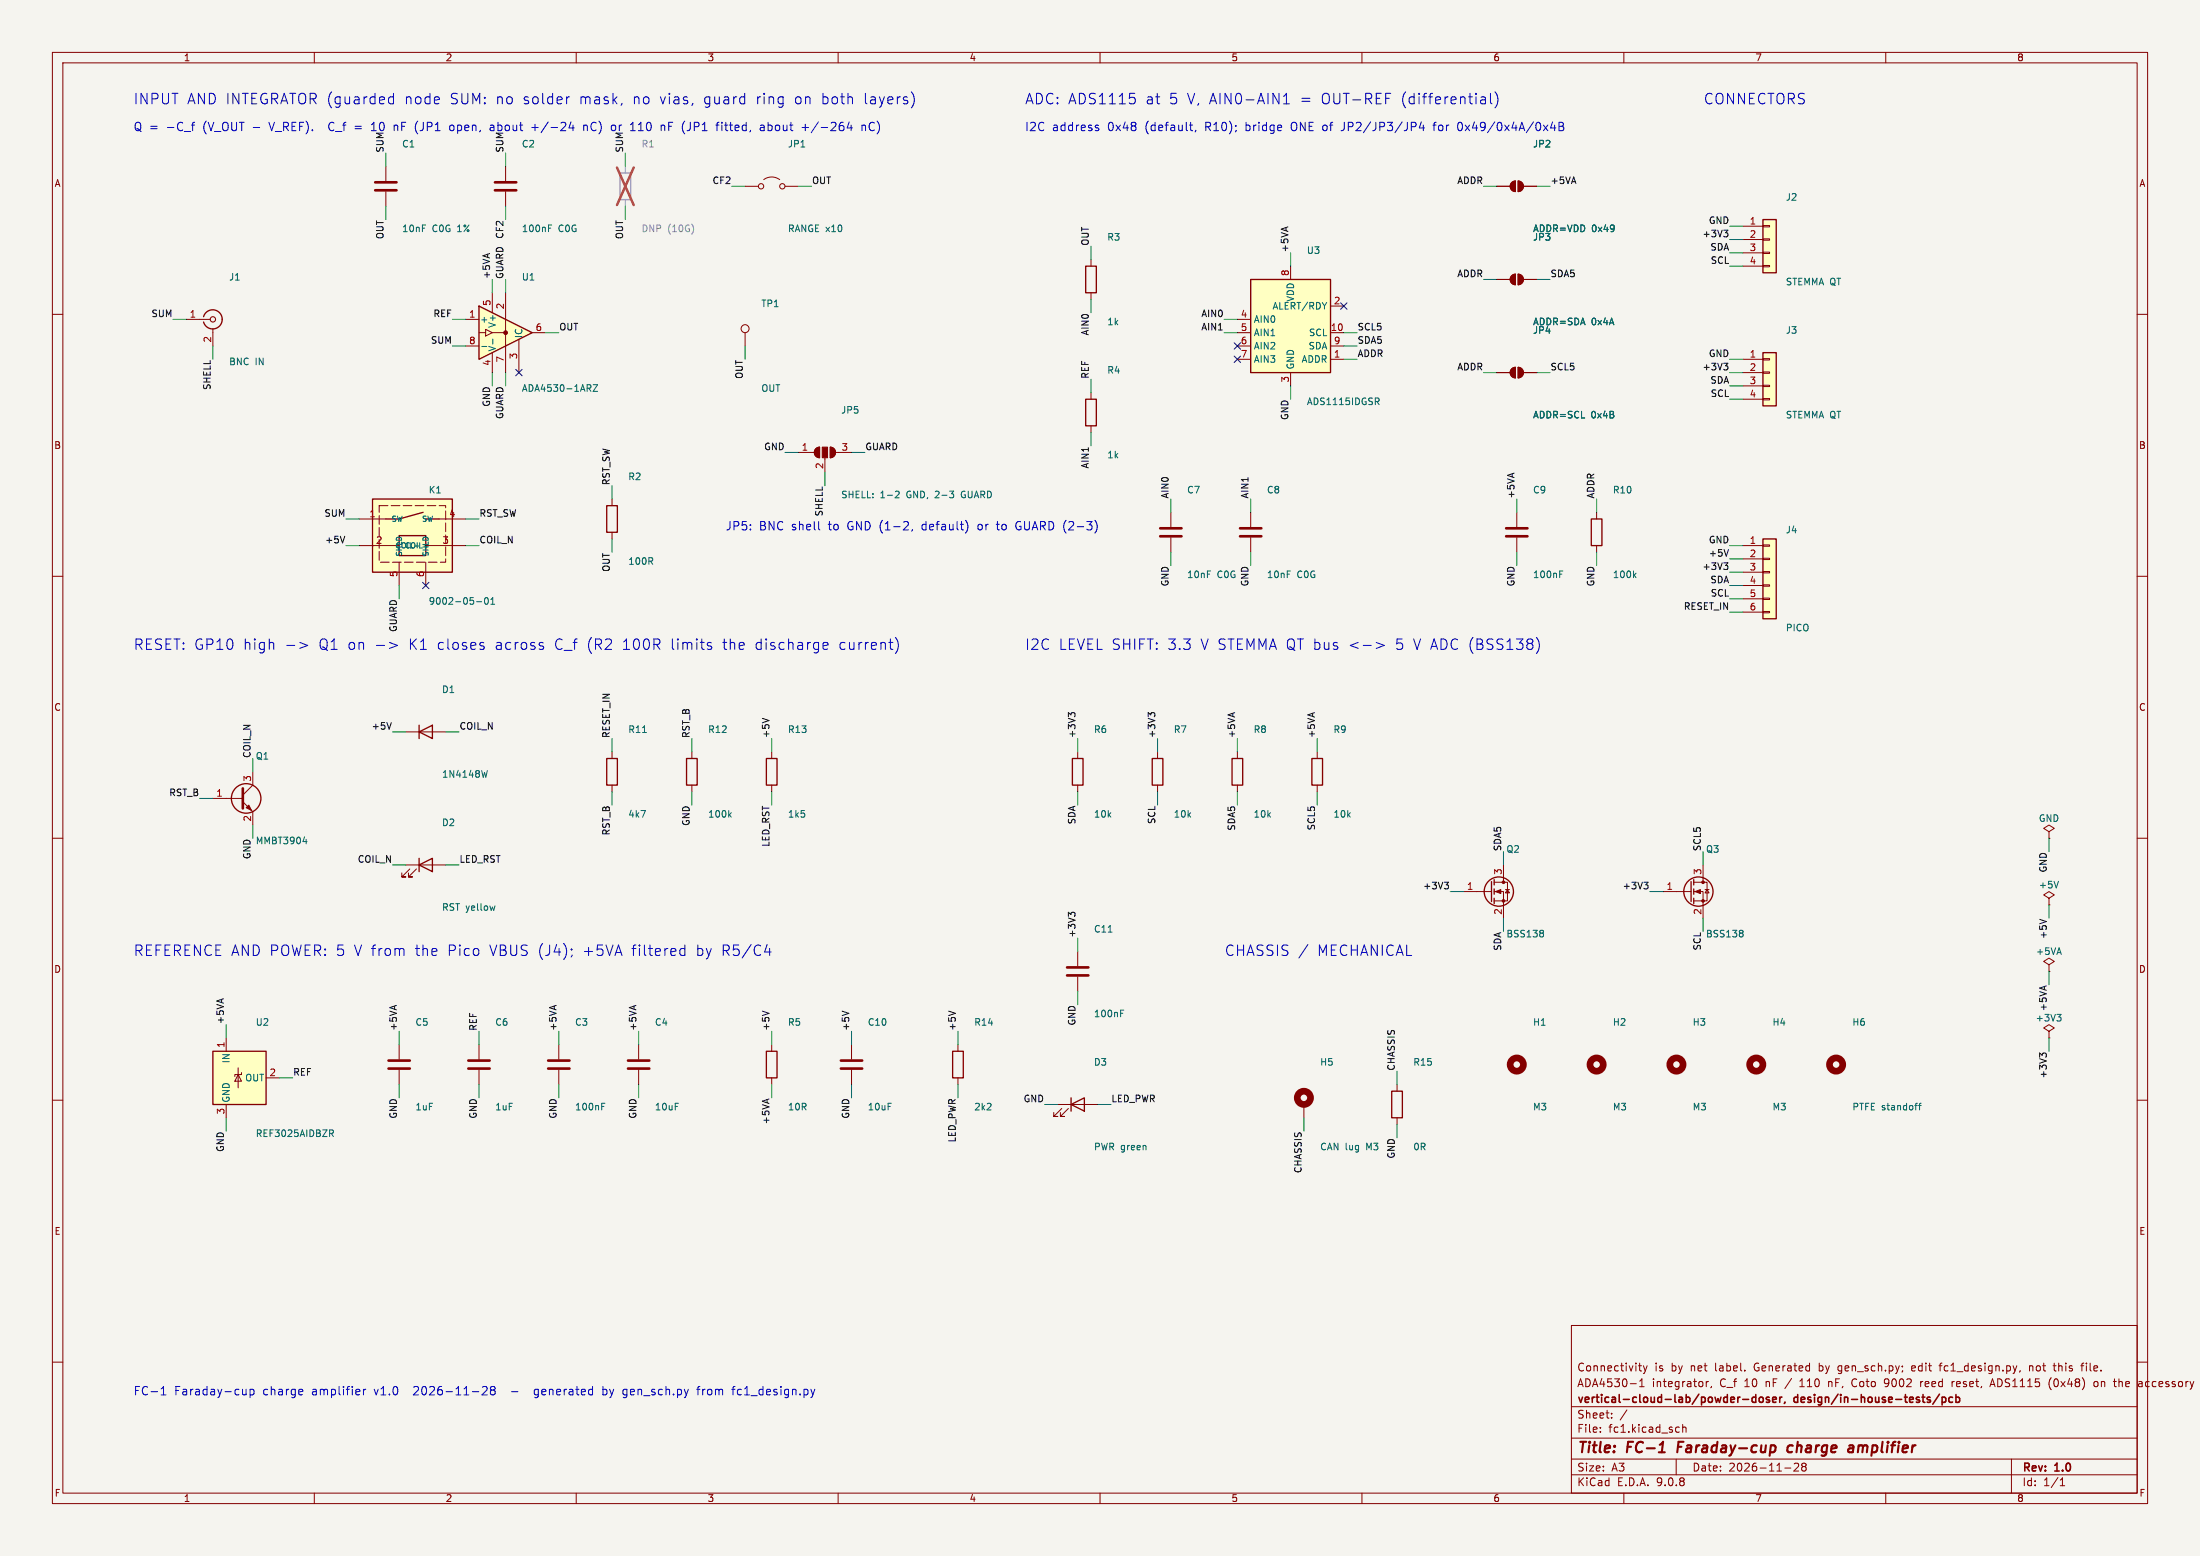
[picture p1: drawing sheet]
<svg xmlns="http://www.w3.org/2000/svg" width="420mm" height="297mm" viewBox="0 0 420 297" stroke-linecap="round" stroke-linejoin="round" font-family="sans-serif">
<path d="M0 0h420v297h-420z" fill="#f5f4ef" stroke="#f5f4ef" stroke-width=".19"/>
<g fill="none" stroke="#840000" stroke-width=".19">
<path d="M10 10h400v277h-400zM12 12h396v273h-396zM60 10v2M110 10v2M160 10v2M210 10v2M260 10v2M310 10v2M360 10v2M10 60h2M408 60h2M10 110h2"/>
<path d="M408 110h2M10 160h2M408 160h2M10 210h2M408 210h2M300 253h108v32h-108zM10 260h2M300 278.5h108M300 274.5h108M300 268.5h108M305.5 273.2v.2M305.5 272.5v.1"/>
<path d="M307.7 270.5v.2M307.7 269.8v.1M310.6 269.1l-1.3 1.9M311.2 264.1h1.2M312.8 260.7h.6M313 261.5l.4 .2M313 264.7h.9M313 263.6l.4-.4v1.5M313.7 260.7l.4 1M314.1 261.7l-.4 .5M314.4 260.7l-.3 1M320 278.5v3"/>
<path d="M320.2 272.4l.4 .1M320.6 273.3l-.4 .1M321.2 272.5l.2-.1 .4 .1 .1 .9M321.2 271.9v1.5M325.7 263.7v1M326.2 263.7l-.3 .1-.2 .2M326.7 264.6l-.1 .3M343.3 279.4v.5l-.9 .9h1M343.6 264.7h.8M343.7 263.5l-.1 .1M344 279.4l-.1 .2 .3 .3M344.2 279.9l-.3 .3 .1 .4 .2 .2 .5-.1 .1-.2-.1-.4-.2-.2"/>
<path d="M344.2 279.9h.3M344.7 279.4l.1 .2-.3 .3M349.1 263.7v1M349.2 263.8h-.1M350.9 260.8v.7M353.8 263.3l-.3 .5 .1 .5 .2 .3M359.9 264.7h.3M360.3 263.2l-.4 .1-.2 .2 .1 .5 .5 .1M365.4 260.7h-.2l-.3 .2 .1 .7 .4 .1M365.7 261l-.8 .2M366.7 263.7v1M367.1 263.7l-.3 .1-.1 .2"/>
<path d="M370.2 260.7h.5M370.7 260.2l-.3 .2v1.3M372.7 263.7v1M373.1 263.7l-.3 .1-.1 .2M379.9 264.7l.5-1.5 .5 1.5M380 264.3h.7M384 278.5v6.5M385.7 261.6l-.2 .3M387.4 260.7v1M388 260.8l-.3-.1-.3 .1M391.6 263a1.72 1.72 0 0 0 0 2.3M391.9 260.7h.6"/>
<path d="M392.2 260.2v1.3l.3 .2M392.2 263.5v.9M397.2 260.7h.6M397.8 260.2l-.4 .2v1.3M399.8 263.8l.2-.1 .4 .1 .1 .6-.1 .2-.4 .1-.2-.2zM404.5 263.2v1.5M404.9 263.7l-.4 .1M408 260h2M409.7 263.8l-.1 .2 .1 .6M60 285v2M110 285v2M160 285v2"/>
<path d="M210 285v2M260 285v2M300 281.5h108M310 285v2M340.7 280.2h1.2M360 285v2M393.3 283.6h.9M393.3 282.5l.4-.4v1.5"/>
</g>
<path d="M316.7 277.2h1.1M320.4 275.2l-.2 2M338.6 275.9l.4 .4-.1 .5-.2 .3M342.3 276a.66 .66 0 0 0-1 .3l-.1 .5 .1 .3h.8M353 276h.8l-.1 1.2M353.7 277.1l-.7 .1M353.8 276.3l-.9 .2" fill="none" stroke="#840000" stroke-width=".4"/>
<g fill="none" stroke="#840000" stroke-width=".3">
<path d="M335.2 266.2v1.5M335.2 266.8l-.4-.1-.3 .3 .1 .6h.6M336 266.8l.3-.1 .3 .3v.4l-.3 .3-.3-.1-.2-.2zM337.8 266.8l-.4-.1-.2 .2 .1 .2 .5 .2v.3h-.6M338.4 267.2l.7-.2-.1-.2-.4-.1-.2 .2 .1 .7h.5M339.8 266.7v1M340.2 266.7l-.3 .1-.1 .2M340.8 267.6l-.2 .3M370.3 266.1l-1.3 1.9M370.8 266.8l.4-.1 .3 .3-.2 .6h-.5M370.8 266.7v1.5M372.8 266.8l-.5-.1-.3 .3 .2 .6h.6"/>
<path d="M373.4 266.8l.4-.1 .3 .3-.1 .6h-.6M373.4 266.2v1.5"/>
</g>
<circle cx="350.5" cy="203.2" r="1.27" fill="none" stroke="#840000" stroke-width="1.3"/>
<path d="M366.3 211h.5M366.8 210.6l-.3 .2v1.1" fill="none" stroke="#006464" stroke-width=".19"/>
<path d="M71.1 95.3h15.3v13.9h-15.3z" fill="#ffffc2"/>
<path d="M71.1 95.3h15.3v13.9h-15.3zM80.8 97.8l-4.6 1.3h-2.5M81.3 99.1h2.5M115.8 96.5h2.1v5.1h-2.1zM303.8 99.1h2v5h-2zM76.2 102.2h5.1v3.8h-5.1zM80 139.7l2.5-1.3v2.6zM80 138.4v2.6M115.8 144.8h2.1v5.1h-2.1zM131.1 144.8h2v5.1h-2zM146.3 144.8h2v5.1h-2z" fill="none" stroke="#840000" stroke-width=".25"/>
<path d="M72.4 96.5h12.7v10.8h-12.7v-10.8" fill="none" stroke="#840000" stroke-width=".19" stroke-dasharray="1.7 .6"/>
<g fill="none" stroke="#840000" stroke-width=".19">
<path d="M68.6 99.1h5.1M83.8 99.1h5.1M116.8 95.3v1.2M289.6 97.8v2.8M304.8 97.8v1.3M68.6 104.1h7.6M76.2 107.3v4.5M81.3 104.1h7.6M81.3 107.3v4.5M116.8 101.6v1.3M289.6 102.6v2.8M304.8 104.1v1.3"/>
<path d="M77.5 139.7h7.6M116.8 143.5v1.3M116.8 149.9v1.2M132.1 143.5v1.3M132.1 149.9v1.2M147.3 143.5v1.3M147.3 149.9v1.2M391.2 158.8l1-.7-1-.6-1.1 .6 1.1 .7v1.2M391.2 160h.1M391.2 171.5l1-.7-1-.6-1.1 .6 1.1 .7v1.2M391.2 172.7h.1"/>
</g>
<g fill="none" stroke="#006464" stroke-width=".19">
<path d="M91 114.9h1M92.7 114.1h.1a.68 .68 0 0 1 .4 .6 .68 .68 0 0 1-.4 .6 .84 .84 0 0 1-.1-1.2zM93.7 115.3h.7M93.7 114.4l.4-.3v1.2M297.8 109.6h.4M297.8 109h.6M312 109.8l.3 .5M312.3 109.4l-.5 .5M122.7 139.8h.7M93 147.1l-.3 1.3M139.2 155.5l.4 .5M139.6 155.1l-.5 .5"/>
<path d="M393 168.2l-.4 1.3"/>
</g>
<path d="M287.5 100.8h4.1M287.5 102.4h4.1" fill="none" stroke="#840000" stroke-width=".51"/>
<path d="M336.5 102.9h2.6v15.2h-2.6z" fill="#ffffc2"/>
<g fill="none" stroke="#840000" stroke-width=".25">
<path d="M336.5 102.9h2.6v15.2h-2.6zM322.8 168.3v3.8M323.3 167.9v1M323.3 169.7v1M323.3 171.5v1"/>
<circle cx="324.2" cy="170.2" r="2.79"/>
</g>
<g fill="none" stroke="#840000" stroke-width=".19">
<path d="M142.2 35.6h2.6M145.8 34.3a2.53 2.53 0 0 1 3 0M149.9 35.6h2.5M152.4 86.4h3M155.7 85.6l.8-.3v2.1a1.02 1.02 0 0 1-1-.7 1.02 1.02 0 0 1 .2-1.1zM157.5 87.4v2.8M158.5 85.3a1.02 1.02 0 0 1 1 1.1 1.02 1.02 0 0 1-1 1zM159.5 86.4h3.1M332.7 104.1h3.8M332.7 106.7h3.8M332.7 109.2h3.8M332.7 111.8h3.8"/>
<path d="M332.7 114.3h3.8M332.7 116.8h3.8M336.5 104h1.3v.3h-1.3zM336.5 106.6h1.3v.2h-1.3zM336.5 109.1h1.3v.2h-1.3zM336.5 111.6h1.3v.3h-1.3zM336.5 114.2h1.3v.2h-1.3zM336.5 116.7h1.3v.3h-1.3zM317.5 170.2h5.3M323.3 168.4h2.6v3.6h-2.6M323.3 170.2h1.8v5.1M325.1 165.1v3.3"/>
<path d="M325.5 169.8h.8M325.9 169.8l.4 .6h-.8zM391.2 184.2l1-.7-1-.6-1.1 .6 1.1 .7v1.2M391.2 185.4h.1M391.2 196.9l1-.7-1-.6-1.1 .6 1.1 .7v1.2M391.2 198.1h.1"/>
<circle cx="145.3" cy="35.6" r=".51"/>
<circle cx="149.4" cy="35.6" r=".51"/>
</g>
<g fill="#840000" stroke="#840000" stroke-width=".19">
<path d="M155.7 85.6l.8-.3v2.1a1.02 1.02 0 0 1-1-.7 1.02 1.02 0 0 1 .2-1.1z"/>
<path d="M157 85.3h1v2.1h-1z"/>
<path d="M158.5 85.3a1.02 1.02 0 0 1 1 1.1 1.02 1.02 0 0 1-1 1z"/>
<path d="M323.6 170.2l1-.4v.8z"/>
<circle cx="325.1" cy="168.4" r=".25"/>
<circle cx="325.1" cy="172" r=".25"/>
</g>
<path d="M171 93.8l.4-.1 .3 .4-.8 .9h.8M181.3 93.7h.8l-.5 .5M181.8 94.2l.3 .3v.3l-.3 .2M332.5 177.6l.3 .2-.3 .3 .3 .3v.2l-.3 .2M392.7 193.6h.8l-.5 .5M393.2 194.1l.3 .2v.3l-.3 .3" fill="none" stroke="#006464" stroke-width=".19"/>
<path d="M118.4 33h2v5.1h-2z" fill="none" stroke="#9c9b98" stroke-width=".25"/>
<path d="M119.4 31.8v1.2M119.4 38.1v1.3" fill="none" stroke="#9c9b98" stroke-width=".19"/>
<path d="M117.8 32l3.2 7.1M121 32l-3.2 7.1" fill="none" stroke="#e12e31" stroke-width=".46"/>
<path d="M91.4 58.4l10.2 5.1-10.2 5.1z" fill="#ffffc2"/>
<g fill="none" stroke="#840000" stroke-width=".25">
<path d="M91.4 58.4l10.2 5.1-10.2 5.1zM38.9 60.5a1.81 1.81 0 0 1 2.8-1 1.81 1.81 0 0 1 0 2.9 1.81 1.81 0 0 1-2.8-.9M204.5 210.8l2.5-1.2v2.5zM204.5 209.6v2.5"/>
<circle cx="47" cy="152.4" r="2.82"/>
</g>
<g fill="none" stroke="#840000" stroke-width=".19">
<path d="M73.7 31.8v2.7M73.7 36.6v2.8M96.5 31.8v2.7M96.5 36.6v2.8M94 55.9v3.8M96.5 55.9v15.2M35.6 61h4.5M40.6 62.7v3.3M88.9 61h2.5M88.9 66h2.5M91.4 63.5h1.3M92.7 62.9l1.3 .6-1.3 .6z"/>
<path d="M94 63.5h2.5M94 67.3v3.8M99.1 64.8v6.3M101.6 63.5h2.5M40.6 152.4h5.8M46.4 153l1.9 1.9v2.6M48.3 147.3v2.6l-1.9 1.9M205.7 181.6v2.8M205.7 186.4v2.8M201.9 210.8h7.6M202.7 211.6l-1.5 1.5h.7h-.7v-.8M204 211.6l-1.6 1.5h.8h-.8v-.8"/>
<path d="M248.9 210.8v2.6"/>
</g>
<g fill="#840000" stroke="#840000" stroke-width=".19">
<path d="M47 154.2l.5-.5 .5 1z"/>
<circle cx="96.5" cy="63.5" r=".36"/>
</g>
<path d="M104.7 43.6h.4M104.7 42.9h.6M92 66.1h.9M94.1 64.7v1M112.4 74.1l.4 .6M112.8 73.6v.4M113.2 73.4h.9l-.9 1.3h.9M57.8 160.6h.8M58.4 160.2v.9M211.6 177.9h.7M213.9 193.4h.5M213.9 192.8h.6" fill="none" stroke="#006464" stroke-width=".19"/>
<g fill="none" stroke="#840000" stroke-width="1.3">
<circle cx="248.9" cy="209.5" r="1.27"/>
<circle cx="289.6" cy="203.2" r="1.27"/>
<circle cx="304.8" cy="203.2" r="1.27"/>
<circle cx="320" cy="203.2" r="1.27"/>
</g>
<path d="M71.6 34.8h4.1M71.6 36.3h4.1M94.5 34.8h4.1M94.5 36.3h4.1M46.4 150.5v3.8M203.7 184.7h4.1M203.7 186.2h4.1" fill="none" stroke="#840000" stroke-width=".51"/>
<circle cx="40.6" cy="61" r=".51" fill="none" stroke="#840000" stroke-width=".2"/>
<path d="M336.5 67.3h2.6v10.2h-2.6z" fill="#ffffc2"/>
<path d="M336.5 67.3h2.6v10.2h-2.6z" fill="none" stroke="#840000" stroke-width=".25"/>
<g fill="none" stroke="#840000" stroke-width=".19">
<path d="M285.7 71.1h2.6M288.6 70.4l.7-.3v2a1.02 1.02 0 0 1-.9-.6 1.02 1.02 0 0 1 .2-1.1zM289.8 70.1a1.02 1.02 0 0 1 1 1 1.02 1.02 0 0 1-1 1zM290.8 71.1h2.6M332.7 68.6h3.8M332.7 71.1h3.8M332.7 73.7h3.8M332.7 76.2h3.8M336.5 68.5h1.3v.2h-1.3zM336.5 71h1.3v.2h-1.3zM336.5 73.5h1.3v.3h-1.3zM336.5 76.1h1.3v.2h-1.3z"/>
<path d="M223.5 97.8v2.8M238.8 97.8v2.8M223.5 102.6v2.8M238.8 102.6v2.8"/>
</g>
<path d="M221.5 100.8h4.1M221.5 102.4h4.1M236.7 100.8h4.1M236.7 102.4h4.1" fill="none" stroke="#840000" stroke-width=".51"/>
<g fill="#840000" stroke="#840000" stroke-width=".19">
<path d="M288.6 70.4l.7-.3v2a1.02 1.02 0 0 1-.9-.6 1.02 1.02 0 0 1 .2-1.1z"/>
<path d="M289.8 70.1a1.02 1.02 0 0 1 1 1 1.02 1.02 0 0 1-1 1z"/>
</g>
<path d="M336.5 41.9h2.6v10.2h-2.6z" fill="#ffffc2"/>
<path d="M336.5 41.9h2.6v10.2h-2.6zM146.3 200.7h2v5h-2z" fill="none" stroke="#840000" stroke-width=".25"/>
<g fill="none" stroke="#840000" stroke-width=".19">
<path d="M285.7 35.6h2.6M288.6 34.8l.7-.3v2.1a1.02 1.02 0 0 1-.9-.7 1.02 1.02 0 0 1 .2-1.1zM289.8 34.5a1.02 1.02 0 0 1 1 1.1 1.02 1.02 0 0 1-1 1zM290.8 35.6h2.6M285.7 53.3h2.6M288.6 52.6l.7-.3v2.1a1.02 1.02 0 0 1-.9-.7 1.02 1.02 0 0 1 .2-1.1zM289.8 52.3a1.02 1.02 0 0 1 1 1 1.02 1.02 0 0 1-1 1.1zM290.8 53.3h2.6M332.7 43.2h3.8M332.7 45.7h3.8M332.7 48.3h3.8M332.7 50.8h3.8"/>
<path d="M336.5 43.1h1.3v.2h-1.3zM336.5 45.6h1.3v.2h-1.3zM336.5 48.1h1.3v.3h-1.3zM336.5 50.7h1.3v.2h-1.3zM147.3 199.4v1.3M147.3 205.7v1.3"/>
</g>
<g fill="#840000" stroke="#840000" stroke-width=".19">
<path d="M288.6 52.6l.7-.3v2.1a1.02 1.02 0 0 1-.9-.7 1.02 1.02 0 0 1 .2-1.1z"/>
<path d="M289.8 52.3a1.02 1.02 0 0 1 1 1 1.02 1.02 0 0 1-1 1.1z"/>
<path d="M288.6 34.8l.7-.3v2.1a1.02 1.02 0 0 1-.9-.7 1.02 1.02 0 0 1 .2-1.1z"/>
<path d="M289.8 34.5a1.02 1.02 0 0 1 1 1.1 1.02 1.02 0 0 1-1 1z"/>
</g>
<path d="M40.6 200.7h10.2v10.1h-10.2z" fill="#ffffc2"/>
<g fill="none" stroke="#840000" stroke-width=".25">
<path d="M207.3 50.8h2v5.1h-2zM207.3 76.2h2v5.1h-2zM204.7 144.8h2.1v5.1h-2.1zM220 144.8h2v5.1h-2zM235.2 144.8h2v5.1h-2zM250.4 144.8h2.1v5.1h-2.1zM80 165.1l2.5-1.3v2.6zM80 163.8v2.6M284.7 168.3v3.8M285.2 167.9v1M285.2 169.7v1M285.2 171.5v1"/>
<path d="M40.6 200.7h10.2v10.1h-10.2zM265.7 208.3h2v5.1h-2z"/>
<circle cx="286.1" cy="170.2" r="2.79"/>
</g>
<g fill="none" stroke="#840000" stroke-width=".19">
<path d="M208.3 49.5v1.3M208.3 55.9v1.3M208.3 74.9v1.3M208.3 81.3v1.3M205.7 143.5v1.3M205.7 149.9v1.2M221 143.5v1.3M221 149.9v1.2M236.2 143.5v1.3M236.2 149.9v1.2M251.5 143.5v1.3M251.5 149.9v1.2"/>
<path d="M77.5 165.1h7.6M78.2 165.9l-1.5 1.5h.8h-.8v-.8M79.5 165.9l-1.5 1.5h.7h-.7v-.8M279.4 170.2h5.3M285.2 168.4h2.6v3.6h-2.6M285.2 170.2h1.8v5.1M287 165.1v3.3M287.4 169.8h.8M287.8 169.8l.4 .6h-.8zM43.2 198.1v2.6M76.2 199.4v2.8M91.4 199.4v2.8"/>
<path d="M106.7 199.4v2.8M121.9 199.4v2.8M43.2 210.8v2.6M45.5 205.1l.6 1.3h-1.3zM45.5 203.8v3.8M46.1 204.7v.4h-1.3v.4M50.8 205.7h2.5M76.2 204.2v2.8M91.4 204.2v2.8M106.7 204.2v2.8M121.9 204.2v2.8M266.7 207v1.3"/>
<path d="M266.7 213.4v1.2"/>
</g>
<path d="M94.5 172.9l-.3 .9M294.4 177.6l.3 .2-.3 .3 .3 .3v.2l-.3 .2M62.9 215.7h.5l.2 .2-.1 .4h-.6M63.2 216.3l.4 .6M114.9 211.2h.4M114.9 210.6h.6" fill="none" stroke="#006464" stroke-width=".19"/>
<path d="M74.2 202.4h4M74.2 204h4M89.4 202.4h4.1M89.4 204h4.1M104.6 202.4h4.1M104.6 204h4.1M119.9 202.4h4.1M119.9 204h4.1" fill="none" stroke="#840000" stroke-width=".51"/>
<g fill="#840000" stroke="#840000" stroke-width=".19">
<path d="M285.5 170.2l1-.4v.8z"/>
<circle cx="287" cy="168.4" r=".25"/>
<circle cx="287" cy="172" r=".25"/>
</g>
<path d="M238.8 53.3h15.2v17.8h-15.2z" fill="#ffffc2"/>
<path d="M238.8 53.3h15.2v17.8h-15.2zM181.9 200.7h2v5h-2z" fill="none" stroke="#840000" stroke-width=".25"/>
<g fill="none" stroke="#840000" stroke-width=".19">
<path d="M285.7 35.6h2.6M290.8 35.6h2.6M246.4 50.8v2.5M254 58.4h2.5M285.7 53.3h2.6M290.8 53.3h2.6M142.2 63.5v2.5M236.2 61h2.6M236.2 63.5h2.6M236.2 66h2.6M236.2 68.6h2.6M246.4 71.1v2.6"/>
<path d="M254 63.5h2.5M254 66h2.5M254 68.6h2.5M285.7 71.1h2.6M290.8 71.1h2.6M162.6 199.4v2.8M182.9 199.4v1.3M162.6 204.2v2.8M182.9 205.7v1.3"/>
<circle cx="142.2" cy="62.7" r=".76"/>
</g>
<path d="M262.9 76.6l.4 .6M263 76l.3 .2-.1 .3-.2 .1" fill="none" stroke="#006464" stroke-width=".19"/>
<path d="M160.5 202.4h4.1M160.5 204h4.1" fill="none" stroke="#840000" stroke-width=".51"/>
<circle cx="335.3" cy="203.2" r="1.27" fill="none" stroke="#840000" stroke-width="1.3"/>
<g fill="none" stroke="#0f0f0f" stroke-width=".19">
<path d="M329.1 43.9h.8l-.5 .5M329.6 44.4l.3 .3v.3l-.3 .2M329.1 69.3h.8l-.5 .5M329.6 69.8l.3 .3v.3l-.3 .2M65.8 102.4l-.4 1.2M329.1 107.4h.8l-.5 .5M329.6 107.9l.3 .3v.3l-.3 .2M330 104.9l-.4 1.3M74.7 137.9l-.4 1.3M145.5 137.1l1.3 .4M204.4 136.5l-.4-.5v.8M204.4 136.3l.3-.3h.3l.2 .3"/>
<path d="M219.7 136.5l-.5-.5v.8M219.7 136.3l.2-.3h.3l.3 .3M204.4 174.6l-.4-.5v.8M204.4 174.4l.3-.3h.3l.2 .3M275.7 168.4h.8l-.4 .5M276.3 168.9l.2 .2v.3l-.2 .3M313.8 168.4h.8l-.4 .5M314.4 168.9l.2 .2v.3l-.2 .3M389.4 175.5l1.2 .4M145.5 193l1.3 .4M160.8 193l1.2 .4M181.1 193l1.3 .4"/>
<path d="M389.9 201.4l-.5-.4v.8M389.9 201.2l.2-.2h.3l.2 .2"/>
</g>
<g fill="none" stroke="#009600" stroke-width=".19">
<path d="M73.7 29.2v2.6M73.7 39.4v2.5M96.5 29.2v2.6M96.5 39.4v2.5M119.4 29.2v2.6M119.4 39.4v2.5M139.7 35.6h2.5M152.4 35.6h2.5M283.2 35.6h2.5M293.4 35.6h2.5M94 53.3v2.6M96.5 53.3v2.6"/>
<path d="M208.3 47v2.5M208.3 57.2v2.5M246.4 48.3v2.5M283.2 53.3h2.5M293.4 53.3h2.5M330.2 43.2h2.5M330.2 45.7h2.5M330.2 48.3h2.5M330.2 50.8h2.5M33 61h2.6M40.6 66v2.6M86.4 66h2.5"/>
<path d="M86.4 61h2.5M94 71.1v2.6M96.5 71.1v2.6M104.1 63.5h2.6M142.2 66v2.6M208.3 72.4v2.5M233.7 63.5h2.5M233.7 61h2.5M246.4 73.7v2.5M256.5 63.5h2.6M256.5 66h2.6M256.5 68.6h2.6"/>
<path d="M283.2 71.1h2.5M293.4 71.1h2.5M330.2 68.6h2.5M330.2 71.1h2.5M330.2 73.7h2.5M330.2 76.2h2.5M66 99.1h2.6M88.9 99.1h2.5M116.8 92.7v2.6M149.9 86.4h2.5M157.5 90.2v2.5M162.6 86.4h2.5"/>
<path d="M208.3 82.6v2.5M223.5 95.3v2.5M238.8 95.3v2.5M289.6 95.3v2.5M304.8 95.3v2.5M66 104.1h2.6M76.2 111.8v2.5M88.9 104.1h2.5M116.8 102.9v2.5M223.5 105.4v2.6M238.8 105.4v2.6M289.6 105.4v2.6"/>
<path d="M304.8 105.4v2.6M330.2 109.2h2.5M330.2 111.8h2.5M330.2 114.3h2.5M330.2 116.8h2.5M330.2 104.1h2.5M330.2 106.7h2.5M74.9 139.7h2.6M85.1 139.7h2.5M38.1 152.4h2.5M48.3 144.8v2.5M48.3 157.5v2.5"/>
<path d="M116.8 141v2.5M116.8 151.1v2.6M132.1 141v2.5M132.1 151.1v2.6M147.3 141v2.5M147.3 151.1v2.6M205.7 141v2.5M205.7 151.1v2.6M221 141v2.5M221 151.1v2.6M236.2 141v2.5M236.2 151.1v2.6"/>
<path d="M251.5 141v2.5M251.5 151.1v2.6M74.9 165.1h2.6M85.1 165.1h2.5M205.7 179.1v2.5M276.9 170.2h2.5M287 162.6v2.5M287 175.3v2.5M315 170.2h2.5M325.1 162.6v2.5M325.1 175.3v2.5M391.2 160v2.6"/>
<path d="M391.2 172.7v2.6M43.2 195.6v2.5M76.2 196.9v2.5M91.4 196.9v2.5M106.7 196.9v2.5M121.9 196.9v2.5M147.3 196.9v2.5M162.6 196.9v2.5M182.9 196.9v2.5M205.7 189.2v2.6M391.2 185.4v2.6M391.2 198.1v2.6"/>
<path d="M43.2 213.4v2.5M53.3 205.7h2.6M76.2 207v2.6M91.4 207v2.6M106.7 207v2.6M121.9 207v2.6M147.3 207v2.6M162.6 207v2.6M182.9 207v2.6M199.4 210.8h2.5M209.5 210.8h2.6M248.9 213.4v2.5"/>
<path d="M266.7 204.5v2.5M266.7 214.6v2.6"/>
</g>
<path d="M255.9 57.8l1.2 1.2M257.1 57.8l-1.2 1.2M98.5 70.5l1.2 1.2M99.7 70.5l-1.2 1.2M235.6 65.4l1.2 1.2M235.6 68l1.2 1.2M236.8 65.4l-1.2 1.2M236.8 68l-1.2 1.2M80.7 111.2l1.2 1.2M81.9 111.2l-1.2 1.2" fill="none" stroke="#000084" stroke-width=".19"/>
<g fill="none" stroke="#0000c2" stroke-width=".19">
<path d="M74.3 19.6l.2 .2 .6-.1M75.1 18.6l-.6-.1-.2 .2M75.1 17.8v2M108.5 18.5h.2M215.7 17.8h.9M216.5 18.7l.2 .3v.4l-.2 .3M245 19.8h1.2M245 18.4l.6-.6v2M282.9 18.5h.4l.3 .3v1M283.6 19.7l-.7 .1M283.6 19l-.7 .1M284.5 17.8v1.7l.3 .3"/>
<path d="M285.4 17.5a2.29 2.29 0 0 1 0 3.1M36.5 23.9h.7M37.2 23.3l-.4 .3v1.3M70.9 24.9h.9M71.2 23.6l-.3 .2M75.3 23.9v1M75.7 23.9l-.4 .1M79.4 25.1l.3 .5M79.7 23.1l-.3 .5M86.5 24l-.4-.1-.3 .3 .1 .6 .2 .1h.4M93.6 24h.6M94.3 24.3h-.5a.31 .31 0 0 0-.3 .3 .31 .31 0 0 0 .3 .3h.5"/>
<path d="M101.5 24.3h1.3M102.1 23.7v1.2M109 23.3l-.4 1.1h1M109.4 23.9v1M111.4 24l.3-.1 .4 .1v.9M111.4 23.9v1M117.2 23.9l.3 .3v.6M120.4 24.9h.9M126.7 23.9l.2 .2v.8M131.8 24.5l-.1 .2-.4 .2M137.8 23.3v.2M137.8 23.9v1"/>
<path d="M138.3 23.9h.6M145.1 24.7l.2 .2h.6M145.2 24h.6l.1 .9M145.9 24.3h-.6l-.2 .3M146.6 24.9h.5M146.6 23.3v1.6M147.1 23.9l-.5 .1M153.1 24.3h1.2M156.2 23.3l-1.3 2M164.5 24l.3-.1 .4 .1v.9M164.5 23.9v1M166.6 23.3a.81 .81 0 0 0-.7 .8 .81 .81 0 0 0 .7 .8"/>
<path d="M209.3 24.4l.4 .1 .1 .2-.3 .2h-.3M209.3 23.9l.4 .1M227.1 23.9h.6M227.3 24.7l.4 .2M228.3 24.9l-.2 .3M256 24.9h.2M270.2 23.4l.1 .3-.1 .4M271.3 23.3l-.3 1.1h.9M271.7 23.9v1M273.5 23.9h.7M273.9 23.4l-.1 1.5M278.7 23.3a1 1 0 0 0 0 1.6"/>
<path d="M296.4 23.3l-.4 1.1h1M296.8 23.9v1M297.6 23.3h.6l.2 .2 .1 .3-.3 .3a.43 .43 0 0 1 .4 .4 .43 .43 0 0 1-.4 .4h-.6zM297.6 24.1h.6M173.3 99.7v.5M184.4 99.4a1.88 1.88 0 0 1 0 2.3M194.2 99.6l-.3 .6 .1 .6 .2 .3M209.2 99.6l.3 .8-.3 1.1M156.3 100.9l.2 .2M172.4 101.1h1M174.2 101.1l-.2 .3M190.2 100.1h.6"/>
<path d="M54.7 123.2h1.6M57.2 122.6l1.5 .6-1.5 .6M71.9 123.2h1.5M74.4 122.6l1.5 .6-1.5 .6M92.4 123.4v.5M135.6 123.3l.3 .3-.3 .4M135.6 122.6l.2 .1M157.4 122.6l.6 .1 .1 .4-1 .2M158 123.9l-.6 .1M171 121.8a2.35 2.35 0 0 1 0 2.8M262.7 122.6l1.6 .6-1.6 .6M293.6 122.1l.1 .1a2.38 2.38 0 0 1-.1 2.1"/>
<path d="M130 182.3h.7M130 181.1h.7M130.7 180.4v2M146 181.7h1.2M249.7 180.3l-1.7 2.6M30.8 266.2h.9M30.8 265.1l.4-.5v1.6M47 266.1l-.2 .1h-.4M47 265.2v1M47.7 265.3l.5-.1 .3 .3v.4l-.1 .3h-.7M47.7 265.2v1.6M57.6 265.2l.2 .4-.8 .1"/>
<path d="M57.7 266.2h-.1M69.4 265.2v1M69.8 265.2l-.3 .1-.1 .2M92.1 264.8l.6-.2 .2 .2 .1 .3-1 1.1h1M93.9 265.3l-.3 .3 .1 .5 .2 .1h.5l.1-.3v-.4l-.3-.2M93.9 265.3l-.3-.3 .3-.4 .5 .1 .1 .3-.3 .3M93.9 265.3h.3M102.1 266.7l.4 .1M102.3 265.2l-.3 .3v.4l.3 .3M115.1 266.2h.5M115.1 264.6v1.6M115.6 265.2l-.5 .1"/>
<path d="M119.2 266.2h.3M119.2 265.2h.3M119.5 266.7l-.4 .1M133 265.2h.6M133.6 264.6l-.4 .3v1.3M139.7 265.2h.6M140.3 264.6l-.4 .3v1.3"/>
</g>
<g font-size="2.8" fill="#0000c2">
<text x="25.4" y="20.1">INPUT AND INTEGRATOR (guarded</text>
<text x="77.2" y="20.1">node</text>
<text x="86" y="20.1">SUM: no</text>
<text x="100" y="20.1">solder</text>
<text x="110.8" y="20.1">mask,</text>
<text x="121.1" y="20.1">no</text>
<text x="126.3" y="20.1">vias,</text>
<text x="134.7" y="20.1">guard</text>
<text x="144.8" y="20.1">ring</text>
<text x="152.1" y="20.1">on</text>
<text x="157.3" y="20.1">both</text>
<text x="165.5" y="20.1">layers)</text>
<text x="195.6" y="20.1">ADC: ADS1115</text>
<text x="218.6" y="20.1">at</text>
<text x="223.2" y="20.1">5 V, AIN0-AIN1</text>
<text x="248.3" y="20.1">=</text>
<text x="252.4" y="20.1">OUT-REF</text>
<text x="267.7" y="20.1">(differential)</text>
<text x="325.1" y="20.1">CONNECTORS</text>
<text x="25.4" y="124.2">RESET: GP10</text>
<text x="46.4" y="124.2">high</text>
<text x="60.9" y="124.2">Q1 on</text>
<text x="78.2" y="124.2">K1</text>
<text x="83.7" y="124.2">closes</text>
<text x="94.8" y="124.2">across</text>
<text x="106.2" y="124.2">C_f (R2</text>
<text x="119.2" y="124.2">100R</text>
<text x="128.5" y="124.2">limits</text>
<text x="138.5" y="124.2">the</text>
<text x="144.7" y="124.2">discharge</text>
<text x="160.8" y="124.2">current)</text>
<text x="195.6" y="124.2">I2C</text>
<text x="202" y="124.2">LEVEL SHIFT: 3.3</text>
<text x="229.2" y="124.2">V STEMMA QT bus</text>
<text x="257.7" y="124.2">&lt;-&gt;</text>
<text x="266.7" y="124.2">5 V ADC (BSS138)</text>
<text x="25.4" y="182.6">REFERENCE AND POWER: 5 V from</text>
<text x="79.4" y="182.6">the</text>
<text x="85.6" y="182.6">Pico</text>
<text x="93.7" y="182.6">VBUS (J4);</text>
<text x="111.6" y="182.6">+5VA</text>
<text x="121" y="182.6">filtered</text>
<text x="133.3" y="182.6">by</text>
<text x="138.2" y="182.6">R5/C4</text>
<text x="233.7" y="182.6">CHASSIS /</text>
<text x="251.4" y="182.6">MECHANICAL</text>
</g>
<g font-size="2.8" fill="#840000">
<text x="301" y="277.9">Title:</text>
<text x="310.6" y="277.9">FC-1</text>
<text x="321.1" y="277.9">Faraday-cup</text>
<text x="342.9" y="277.9">charge</text>
<text x="355.3" y="277.9">amplifier</text>
</g>
<g font-size="2.2" fill="#0000c2">
<text x="25.4" y="25.2">Q =</text>
<text x="31.8" y="25.2">-C_f</text>
<text x="38.8" y="25.2">(V_OUT -</text>
<text x="51.8" y="25.2">V_REF).</text>
<text x="63.3" y="25.2">C_f</text>
<text x="68.4" y="25.2">=</text>
<text x="71.7" y="25.2">10</text>
<text x="76.1" y="25.2">nF</text>
<text x="80.3" y="25.2">(JP1</text>
<text x="87.1" y="25.2">open,</text>
<text x="94.9" y="25.2">about</text>
<text x="103" y="25.2">+/-24</text>
<text x="113" y="25.2">nC)</text>
<text x="118.5" y="25.2">or</text>
<text x="122.3" y="25.2">110</text>
<text x="128.2" y="25.2">nF</text>
<text x="132.4" y="25.2">(JP1</text>
<text x="139.2" y="25.2">fitted,</text>
<text x="147.6" y="25.2">about</text>
<text x="155.7" y="25.2">+/-264</text>
<text x="167.2" y="25.2">nC)</text>
<text x="195.6" y="25.2">I2C</text>
<text x="200.8" y="25.2">address</text>
<text x="211.5" y="25.2">0x48</text>
<text x="218.7" y="25.2">(default,</text>
<text x="230.3" y="25.2">R10);</text>
<text x="238.1" y="25.2">bridge</text>
<text x="246.9" y="25.2">ONE of</text>
<text x="256.8" y="25.2">JP2/JP3/JP4</text>
<text x="274.5" y="25.2">for</text>
<text x="279.2" y="25.2">0x49/0x4A/0x4B</text>
<text x="138.4" y="101.4">JP5:</text>
<text x="144.9" y="101.4">BNC shell</text>
<text x="158.3" y="101.4">to</text>
<text x="162" y="101.4">GND (1-2,</text>
<text x="176.4" y="101.4">default)</text>
<text x="187.2" y="101.4">or</text>
<text x="191" y="101.4">to</text>
<text x="194.7" y="101.4">GUARD (2-3)</text>
<text x="25.4" y="266.4">FC-1</text>
<text x="33.2" y="266.4">Faraday-cup</text>
<text x="50.2" y="266.4">charge</text>
<text x="59.6" y="266.4">amplifier</text>
<text x="71.7" y="266.4">v1.0</text>
<text x="79.4" y="266.4">2026-11-28</text>
<text x="98.3" y="266.4">-</text>
<text x="103" y="266.4">generated</text>
<text x="116.1" y="266.4">by</text>
<text x="120.2" y="266.4">gen_sch.py</text>
<text x="134.5" y="266.4">from</text>
<text x="141.4" y="266.4">fc1_design.py</text>
</g>
<g font-size="2.1" fill="#840000">
<text x="301" y="262">Connectivity</text>
<text x="315.9" y="262">is</text>
<text x="319.1" y="262">by</text>
<text x="322.9" y="262">net</text>
<text x="327.7" y="262">label.</text>
<text x="335.3" y="262">Generated</text>
<text x="347.8" y="262">by</text>
<text x="351.6" y="262">gen_sch.py;</text>
<text x="365.8" y="262">edit</text>
<text x="371.3" y="262">fc1_design.py,</text>
<text x="388.6" y="262">not</text>
<text x="393.4" y="262">this</text>
<text x="398.9" y="262">file.</text>
<text x="301" y="268.2">vertical-cloud-lab/powder-doser,</text>
<text x="301" y="265">ADA4530-1</text>
<text x="315.4" y="265">integrator,</text>
<text x="328.4" y="265">C_f</text>
<text x="333.2" y="265">10</text>
<text x="337.3" y="265">nF</text>
<text x="341.3" y="265">/</text>
<text x="342.6" y="268.2">design/in-house-tests/pcb</text>
<text x="344.1" y="265">110</text>
<text x="349.7" y="265">nF,</text>
<text x="354.4" y="265">Coto</text>
<text x="360.8" y="265">9002</text>
<text x="367.8" y="265">reed</text>
<text x="373.9" y="265">reset,</text>
<text x="381.5" y="265">ADS1115</text>
<text x="392.7" y="265">(0x48)</text>
<text x="401.5" y="265">on</text>
<text x="405.6" y="265">the</text>
<text x="410.4" y="265">accessory</text>
<text x="301" y="273.7">File:</text>
<text x="301" y="271">Sheet:</text>
<text x="307.1" y="273.7">fc1.kicad_sch</text>
<text x="301" y="281.1">Size:</text>
<text x="307.6" y="281.1">A3</text>
<text x="323" y="281.1">Date:</text>
<text x="330" y="281.1">2026-11-28</text>
<text x="386" y="281.3">Rev:</text>
<text x="392.4" y="281.3">1.0</text>
<text x="301" y="283.9">KiCad</text>
<text x="308.7" y="283.9">E.D.A.</text>
<text x="316.3" y="283.9">9.0.8</text>
<text x="386" y="283.9">Id:</text>
<text x="390.1" y="283.9">1/1</text>
</g>
<g font-size="1.8" fill="#840000">
<text x="35" y="11.9">1</text>
<text x="85" y="11.9">2</text>
<text x="135" y="11.9">3</text>
<text x="185" y="11.9">4</text>
<text x="235" y="11.9">5</text>
<text x="285" y="11.9">6</text>
<text x="335" y="11.9">7</text>
<text x="385" y="11.9">8</text>
<text x="10.3" y="35.9">A</text>
<text x="408.3" y="35.9">A</text>
<text x="10.3" y="85.9">B</text>
<text x="408.2" y="85.9">B</text>
<text x="10.3" y="135.9">C</text>
<text x="408.2" y="135.9">C</text>
<text x="10.3" y="185.9">D</text>
<text x="408.2" y="185.9">D</text>
<text x="10.3" y="235.9">E</text>
<text x="408.3" y="235.9">E</text>
<text x="10.3" y="285.9">F</text>
<text x="35" y="286.9">1</text>
<text x="85" y="286.9">2</text>
<text x="135" y="286.9">3</text>
<text x="185" y="286.9">4</text>
<text x="235" y="286.9">5</text>
<text x="285" y="286.9">6</text>
<text x="335" y="286.9">7</text>
<text x="385" y="286.9">8</text>
<text x="408.3" y="285.9">F</text>
</g>
<g font-size="1.8" fill="#0f0f0f">
<text x="73.3" y="29.2" transform="rotate(-90 73.3 29.2)">SUM</text>
<text x="135.9" y="35.2">CF2</text>
<text x="154.9" y="35.2">OUT</text>
<text x="278.1" y="35.2">ADDR</text>
<text x="295.9" y="35.2">+5VA</text>
<text x="73.3" y="45.7" transform="rotate(-90 73.3 45.7)">OUT</text>
<text x="96.2" y="45.7" transform="rotate(-90 96.2 45.7)">CF2</text>
<text x="119" y="45.7" transform="rotate(-90 119 45.7)">OUT</text>
<text x="207.9" y="47" transform="rotate(-90 207.9 47)">OUT</text>
<text x="324.9" y="45.4">+3V3</text>
<text x="326.1" y="42.8">GND</text>
<text x="326.4" y="47.9">SDA</text>
<text x="93.6" y="53.3" transform="rotate(-90 93.6 53.3)">+5VA</text>
<text x="96.2" y="53.3" transform="rotate(-90 96.2 53.3)">GUARD</text>
<text x="246" y="48.3" transform="rotate(-90 246 48.3)">+5VA</text>
<text x="278.1" y="53">ADDR</text>
<text x="295.9" y="53">SDA5</text>
<text x="326.5" y="50.5">SCL</text>
<text x="28.8" y="60.6">SUM</text>
<text x="82.2" y="65.7">SUM</text>
<text x="82.6" y="60.6">REF</text>
<text x="106.7" y="63.2">OUT</text>
<text x="207.9" y="64.1" transform="rotate(-90 207.9 64.1)">AIN0</text>
<text x="229.2" y="63.2">AIN1</text>
<text x="229.2" y="60.6">AIN0</text>
<text x="259.1" y="63.2">SCL5</text>
<text x="259.1" y="65.7">SDA5</text>
<text x="259.1" y="68.2">ADDR</text>
<text x="278.1" y="70.8">ADDR</text>
<text x="295.9" y="70.8">SCL5</text>
<text x="324.9" y="70.8">+3V3</text>
<text x="326.1" y="68.2">GND</text>
<text x="40.3" y="74.5" transform="rotate(-90 40.3 74.5)">SHELL</text>
<text x="93.6" y="77.7" transform="rotate(-90 93.6 77.7)">GND</text>
<text x="141.9" y="72.4" transform="rotate(-90 141.9 72.4)">OUT</text>
<text x="207.9" y="72.4" transform="rotate(-90 207.9 72.4)">REF</text>
<text x="326.4" y="73.3">SDA</text>
<text x="326.5" y="75.9">SCL</text>
<text x="96.2" y="80.1" transform="rotate(-90 96.2 80.1)">GUARD</text>
<text x="246" y="80.3" transform="rotate(-90 246 80.3)">GND</text>
<text x="145.8" y="86">GND</text>
<text x="165.1" y="86">GUARD</text>
<text x="207.9" y="89.5" transform="rotate(-90 207.9 89.5)">AIN1</text>
<text x="116.5" y="92.7" transform="rotate(-90 116.5 92.7)">RST_SW</text>
<text x="223.2" y="95.2" transform="rotate(-90 223.2 95.2)">AIN0</text>
<text x="238.4" y="95.2" transform="rotate(-90 238.4 95.2)">AIN1</text>
<text x="289.2" y="95.2" transform="rotate(-90 289.2 95.2)">+5VA</text>
<text x="304.5" y="95.2" transform="rotate(-90 304.5 95.2)">ADDR</text>
<text x="61.8" y="98.7">SUM</text>
<text x="91.4" y="98.7">RST_SW</text>
<text x="157.1" y="98.7" transform="rotate(-90 157.1 98.7)">SHELL</text>
<text x="62" y="103.8">+5V</text>
<text x="91.4" y="103.8">COIL_N</text>
<text x="326.1" y="106.3">+5V</text>
<text x="326.1" y="103.8">GND</text>
<text x="116.5" y="109.2" transform="rotate(-90 116.5 109.2)">OUT</text>
<text x="223.2" y="112" transform="rotate(-90 223.2 112)">GND</text>
<text x="238.4" y="112" transform="rotate(-90 238.4 112)">GND</text>
<text x="289.2" y="112" transform="rotate(-90 289.2 112)">GND</text>
<text x="304.5" y="112" transform="rotate(-90 304.5 112)">GND</text>
<text x="324.9" y="108.9">+3V3</text>
<text x="326.4" y="111.4">SDA</text>
<text x="326.5" y="114">SCL</text>
<text x="321.3" y="116.5">RESET_IN</text>
<text x="75.9" y="120.7" transform="rotate(-90 75.9 120.7)">GUARD</text>
<text x="70.9" y="139.4">+5V</text>
<text x="87.6" y="139.4">COIL_N</text>
<text x="116.5" y="141" transform="rotate(-90 116.5 141)">RESET_IN</text>
<text x="131.7" y="141" transform="rotate(-90 131.7 141)">RST_B</text>
<text x="147" y="141" transform="rotate(-90 147 141)">+5V</text>
<text x="205.4" y="141" transform="rotate(-90 205.4 141)">+3V3</text>
<text x="220.6" y="141" transform="rotate(-90 220.6 141)">+3V3</text>
<text x="235.9" y="141" transform="rotate(-90 235.9 141)">+5VA</text>
<text x="251.1" y="141" transform="rotate(-90 251.1 141)">+5VA</text>
<text x="47.9" y="144.8" transform="rotate(-90 47.9 144.8)">COIL_N</text>
<text x="32.2" y="152.1">RST_B</text>
<text x="116.5" y="159.6" transform="rotate(-90 116.5 159.6)">RST_B</text>
<text x="131.7" y="157.7" transform="rotate(-90 131.7 157.7)">GND</text>
<text x="147" y="161.7" transform="rotate(-90 147 161.7)">LED_RST</text>
<text x="205.4" y="157.4" transform="rotate(-90 205.4 157.4)">SDA</text>
<text x="220.6" y="157.4" transform="rotate(-90 220.6 157.4)">SCL</text>
<text x="235.9" y="158.7" transform="rotate(-90 235.9 158.7)">SDA5</text>
<text x="251.1" y="158.6" transform="rotate(-90 251.1 158.6)">SCL5</text>
<text x="47.9" y="164.1" transform="rotate(-90 47.9 164.1)">GND</text>
<text x="68.2" y="164.8">COIL_N</text>
<text x="87.6" y="164.8">LED_RST</text>
<text x="286.7" y="162.6" transform="rotate(-90 286.7 162.6)">SDA5</text>
<text x="324.8" y="162.6" transform="rotate(-90 324.8 162.6)">SCL5</text>
<text x="390.8" y="166.6" transform="rotate(-90 390.8 166.6)">GND</text>
<text x="271.6" y="169.8">+3V3</text>
<text x="309.7" y="169.8">+3V3</text>
<text x="205.4" y="179.1" transform="rotate(-90 205.4 179.1)">+3V3</text>
<text x="390.8" y="179.3" transform="rotate(-90 390.8 179.3)">+5V</text>
<text x="286.7" y="181.6" transform="rotate(-90 286.7 181.6)">SDA</text>
<text x="324.8" y="181.5" transform="rotate(-90 324.8 181.5)">SCL</text>
<text x="42.8" y="195.6" transform="rotate(-90 42.8 195.6)">+5VA</text>
<text x="75.9" y="196.8" transform="rotate(-90 75.9 196.8)">+5VA</text>
<text x="91.1" y="196.8" transform="rotate(-90 91.1 196.8)">REF</text>
<text x="106.3" y="196.8" transform="rotate(-90 106.3 196.8)">+5VA</text>
<text x="121.6" y="196.8" transform="rotate(-90 121.6 196.8)">+5VA</text>
<text x="147" y="196.8" transform="rotate(-90 147 196.8)">+5V</text>
<text x="162.2" y="196.8" transform="rotate(-90 162.2 196.8)">+5V</text>
<text x="182.5" y="196.8" transform="rotate(-90 182.5 196.8)">+5V</text>
<text x="205.4" y="195.8" transform="rotate(-90 205.4 195.8)">GND</text>
<text x="390.8" y="193.1" transform="rotate(-90 390.8 193.1)">+5VA</text>
<text x="55.9" y="205.4">REF</text>
<text x="266.4" y="204.5" transform="rotate(-90 266.4 204.5)">CHASSIS</text>
<text x="390.8" y="205.9" transform="rotate(-90 390.8 205.9)">+3V3</text>
<text x="75.9" y="213.6" transform="rotate(-90 75.9 213.6)">GND</text>
<text x="91.1" y="213.6" transform="rotate(-90 91.1 213.6)">GND</text>
<text x="106.3" y="213.6" transform="rotate(-90 106.3 213.6)">GND</text>
<text x="121.6" y="213.6" transform="rotate(-90 121.6 213.6)">GND</text>
<text x="147" y="214.7" transform="rotate(-90 147 214.7)">+5VA</text>
<text x="162.2" y="213.6" transform="rotate(-90 162.2 213.6)">GND</text>
<text x="195.3" y="210.5">GND</text>
<text x="212.1" y="210.5">LED_PWR</text>
<text x="42.8" y="220" transform="rotate(-90 42.8 220)">GND</text>
<text x="182.5" y="218.2" transform="rotate(-90 182.5 218.2)">LED_PWR</text>
<text x="266.4" y="221.2" transform="rotate(-90 266.4 221.2)">GND</text>
<text x="248.6" y="224" transform="rotate(-90 248.6 224)">CHASSIS</text>
</g>
<g font-size="1.8" fill="#006464">
<text x="76.7" y="28.3">C1</text>
<text x="99.5" y="28.3">C2</text>
<text x="150.3" y="28.3">JP1</text>
<text x="292.6" y="28.3">JP2</text>
<text x="340.8" y="38.5">J2</text>
<text x="76.7" y="44.5">10nF</text>
<text x="82.5" y="44.5">C0G</text>
<text x="87.4" y="44.5">1%</text>
<text x="99.5" y="44.5">100nF</text>
<text x="106.6" y="44.5">C0G</text>
<text x="150.3" y="44.5">RANGE x10</text>
<text x="211.3" y="46.1">R3</text>
<text x="292.6" y="46.1">JP3</text>
<text x="292.6" y="44.5">ADDR=VDD</text>
<text x="303.8" y="44.5">0x49</text>
<text x="43.6" y="53.7">J1</text>
<text x="99.5" y="53.7">U1</text>
<text x="249.4" y="48.7">U3</text>
<text x="145.2" y="58.8">TP1</text>
<text x="242.8" y="59.3">ALERT/RDY</text>
<text x="247.2" y="57.7" transform="rotate(-90 247.2 57.7)">VDD</text>
<text x="340.8" y="54.7">STEMMA QT</text>
<text x="91.6" y="61.8">+</text>
<text x="94.8" y="62.7" transform="rotate(-90 94.8 62.7)">V+</text>
<text x="99.9" y="64.6" transform="rotate(-90 99.9 64.6)">IC</text>
<text x="211.3" y="62.3">1k</text>
<text x="239.3" y="61.8">AIN0</text>
<text x="239.3" y="64.4">AIN1</text>
<text x="249.8" y="64.4">SCL</text>
<text x="292.6" y="63.9">JP4</text>
<text x="292.6" y="62.3">ADDR=SDA</text>
<text x="303.8" y="62.3">0x4A</text>
<text x="340.8" y="63.9">J3</text>
<text x="43.6" y="69.9">BNC</text>
<text x="48.7" y="69.9">IN</text>
<text x="94.8" y="67.2" transform="rotate(-90 94.8 67.2)">V-</text>
<text x="211.3" y="71.5">R4</text>
<text x="239.3" y="66.9">AIN2</text>
<text x="239.3" y="69.4">AIN3</text>
<text x="247.2" y="70.6" transform="rotate(-90 247.2 70.6)">GND</text>
<text x="248.4" y="69.4">ADDR</text>
<text x="249.7" y="66.9">SDA</text>
<text x="99.5" y="75">ADA4530-1ARZ</text>
<text x="145.2" y="75">OUT</text>
<text x="249.4" y="77.5">ADS1115IDGSR</text>
<text x="160.5" y="79.1">JP5</text>
<text x="292.6" y="80.1">ADDR=SCL</text>
<text x="303.7" y="80.1">0x4B</text>
<text x="340.8" y="80.1">STEMMA QT</text>
<text x="211.3" y="87.7">1k</text>
<text x="81.7" y="94.4">K1</text>
<text x="119.8" y="91.8">R2</text>
<text x="160.5" y="95.3">SHELL:</text>
<text x="168" y="95.3">1-2</text>
<text x="173.2" y="95.3">GND, 2-3</text>
<text x="184" y="95.3">GUARD</text>
<text x="226.5" y="94.4">C7</text>
<text x="241.8" y="94.4">C8</text>
<text x="292.6" y="94.4">C9</text>
<text x="307.8" y="94.4">R10</text>
<text x="340.8" y="102">J4</text>
<text x="119.8" y="108">100R</text>
<text x="226.5" y="110.5">10nF</text>
<text x="232.4" y="110.5">C0G</text>
<text x="241.8" y="110.5">10nF</text>
<text x="247.6" y="110.5">C0G</text>
<text x="292.6" y="110.5">100nF</text>
<text x="307.8" y="110.5">100k</text>
<text x="81.7" y="115.6">9002-05-01</text>
<text x="340.8" y="120.7">PICO</text>
<text x="84.3" y="132.5">D1</text>
<text x="119.8" y="140.1">R11</text>
<text x="135.1" y="140.1">R12</text>
<text x="150.3" y="140.1">R13</text>
<text x="208.7" y="140.1">R6</text>
<text x="224" y="140.1">R7</text>
<text x="239.2" y="140.1">R8</text>
<text x="254.5" y="140.1">R9</text>
<text x="48.7" y="145.2">Q1</text>
<text x="84.3" y="148.6">1N4148W</text>
<text x="48.7" y="161.3">MMBT3904</text>
<text x="84.3" y="157.9">D2</text>
<text x="119.8" y="156.3">4k7</text>
<text x="135.1" y="156.3">100k</text>
<text x="150.3" y="156.3">1k5</text>
<text x="208.7" y="156.3">10k</text>
<text x="224" y="156.3">10k</text>
<text x="239.2" y="156.3">10k</text>
<text x="254.5" y="156.3">10k</text>
<text x="389.1" y="157.1">GND</text>
<text x="287.5" y="163">Q2</text>
<text x="325.6" y="163">Q3</text>
<text x="389.1" y="169.8">+5V</text>
<text x="84.3" y="174">RST yellow</text>
<text x="208.7" y="178.2">C11</text>
<text x="287.5" y="179.1">BSS138</text>
<text x="325.6" y="179.1">BSS138</text>
<text x="388.6" y="182.5">+5VA</text>
<text x="48.7" y="196">U2</text>
<text x="79.2" y="196">C5</text>
<text x="94.4" y="196">C6</text>
<text x="109.7" y="196">C3</text>
<text x="124.9" y="196">C4</text>
<text x="150.3" y="196">R5</text>
<text x="165.6" y="196">C10</text>
<text x="185.9" y="196">R14</text>
<text x="208.7" y="194.4">100nF</text>
<text x="292.6" y="196">H1</text>
<text x="307.8" y="196">H2</text>
<text x="323" y="196">H3</text>
<text x="338.3" y="196">H4</text>
<text x="353.5" y="196">H6</text>
<text x="388.5" y="195.2">+3V3</text>
<text x="44" y="203.1" transform="rotate(-90 44 203.1)">IN</text>
<text x="208.7" y="203.6">D3</text>
<text x="251.9" y="203.6">H5</text>
<text x="269.7" y="203.6">R15</text>
<text x="46.7" y="206.6">OUT</text>
<text x="44" y="210.6" transform="rotate(-90 44 210.6)">GND</text>
<text x="79.2" y="212.1">1uF</text>
<text x="94.4" y="212.1">1uF</text>
<text x="109.7" y="212.1">100nF</text>
<text x="124.9" y="212.1">10uF</text>
<text x="150.3" y="212.1">10R</text>
<text x="165.6" y="212.1">10uF</text>
<text x="185.9" y="212.1">2k2</text>
<text x="292.6" y="212.1">M3</text>
<text x="307.8" y="212.1">M3</text>
<text x="323" y="212.1">M3</text>
<text x="338.3" y="212.1">M3</text>
<text x="353.5" y="212.1">PTFE standoff</text>
<text x="48.7" y="217.2">REF3025AIDBZR</text>
<text x="208.7" y="219.8">PWR green</text>
<text x="251.9" y="219.8">CAN lug</text>
<text x="260.9" y="219.8">M3</text>
<text x="269.7" y="219.8">0R</text>
</g>
<g font-size="1.8" fill="#0000c2">
<text x="96.2" y="29.2" transform="rotate(-90 96.2 29.2)">SUM</text>
<text x="119" y="29.2" transform="rotate(-90 119 29.2)">SUM</text>
</g>
<g font-size="1.8" fill="#939391">
<text x="122.4" y="28.3">R1</text>
<text x="122.4" y="44.5">DNP</text>
<text x="127.4" y="44.5">(10G)</text>
</g>
<g font-size="1.8" fill="#a90000">
<text x="333.9" y="42.9">1</text>
<text x="333.9" y="45.5">2</text>
<text x="246.1" y="52.8" transform="rotate(-90 246.1 52.8)">8</text>
<text x="333.9" y="48">3</text>
<text x="333.9" y="50.5">4</text>
<text x="93.7" y="58.5" transform="rotate(-90 93.7 58.5)">5</text>
<text x="96.3" y="59.1" transform="rotate(-90 96.3 59.1)">2</text>
<text x="254.6" y="58.2">2</text>
<text x="36.1" y="60.7">1</text>
<text x="40.4" y="65.5" transform="rotate(-90 40.4 65.5)">2</text>
<text x="89.5" y="60.7">1</text>
<text x="89.5" y="65.8">8</text>
<text x="102.2" y="63.2">6</text>
<text x="236.8" y="60.7">4</text>
<text x="236.8" y="63.2">5</text>
<text x="236.8" y="65.8">6</text>
<text x="254" y="63.2">10</text>
<text x="254.6" y="65.8">9</text>
<text x="93.7" y="69.9" transform="rotate(-90 93.7 69.9)">4</text>
<text x="96.3" y="69.3" transform="rotate(-90 96.3 69.3)">7</text>
<text x="98.8" y="68.7" transform="rotate(-90 98.8 68.7)">3</text>
<text x="236.8" y="68.3">7</text>
<text x="254.6" y="68.3">1</text>
<text x="333.9" y="68.3">1</text>
<text x="333.9" y="70.9">2</text>
<text x="246.1" y="73.1" transform="rotate(-90 246.1 73.1)">3</text>
<text x="333.9" y="73.4">3</text>
<text x="333.9" y="75.9">4</text>
<text x="153" y="86.1">1</text>
<text x="157.2" y="89.6" transform="rotate(-90 157.2 89.6)">2</text>
<text x="160.6" y="86.1">3</text>
<text x="70.4" y="98.8">1</text>
<text x="85.7" y="98.8">4</text>
<text x="71.7" y="103.9">2</text>
<text x="84.4" y="103.9">3</text>
<text x="333.9" y="103.9">1</text>
<text x="333.9" y="106.4">2</text>
<text x="75.9" y="110.2" transform="rotate(-90 75.9 110.2)">5</text>
<text x="81" y="110.2" transform="rotate(-90 81 110.2)">6</text>
<text x="333.9" y="109">3</text>
<text x="333.9" y="111.5">4</text>
<text x="333.9" y="114">5</text>
<text x="333.9" y="116.6">6</text>
<text x="48" y="149.3" transform="rotate(-90 48 149.3)">3</text>
<text x="41.2" y="152.1">1</text>
<text x="48" y="156.9" transform="rotate(-90 48 156.9)">2</text>
<text x="286.8" y="167.1" transform="rotate(-90 286.8 167.1)">3</text>
<text x="324.9" y="167.1" transform="rotate(-90 324.9 167.1)">3</text>
<text x="280" y="169.9">1</text>
<text x="318.1" y="169.9">1</text>
<text x="286.8" y="174.7" transform="rotate(-90 286.8 174.7)">2</text>
<text x="324.9" y="174.7" transform="rotate(-90 324.9 174.7)">2</text>
<text x="42.9" y="200.1" transform="rotate(-90 42.9 200.1)">1</text>
<text x="51.4" y="205.5">2</text>
<text x="42.9" y="212.8" transform="rotate(-90 42.9 212.8)">3</text>
</g>
<g font-size="1.4" fill="#006464">
<text x="74.7" y="99.8">SW</text>
<text x="80.4" y="99.8">SW</text>
<text x="75.4" y="104.9">COIL-</text>
<text x="76.9" y="106.3" transform="rotate(-90 76.9 106.3)">SHLD</text>
<text x="77.2" y="104.9">COIL+</text>
<text x="82" y="106.3" transform="rotate(-90 82 106.3)">SHLD</text>
</g>
</svg>
